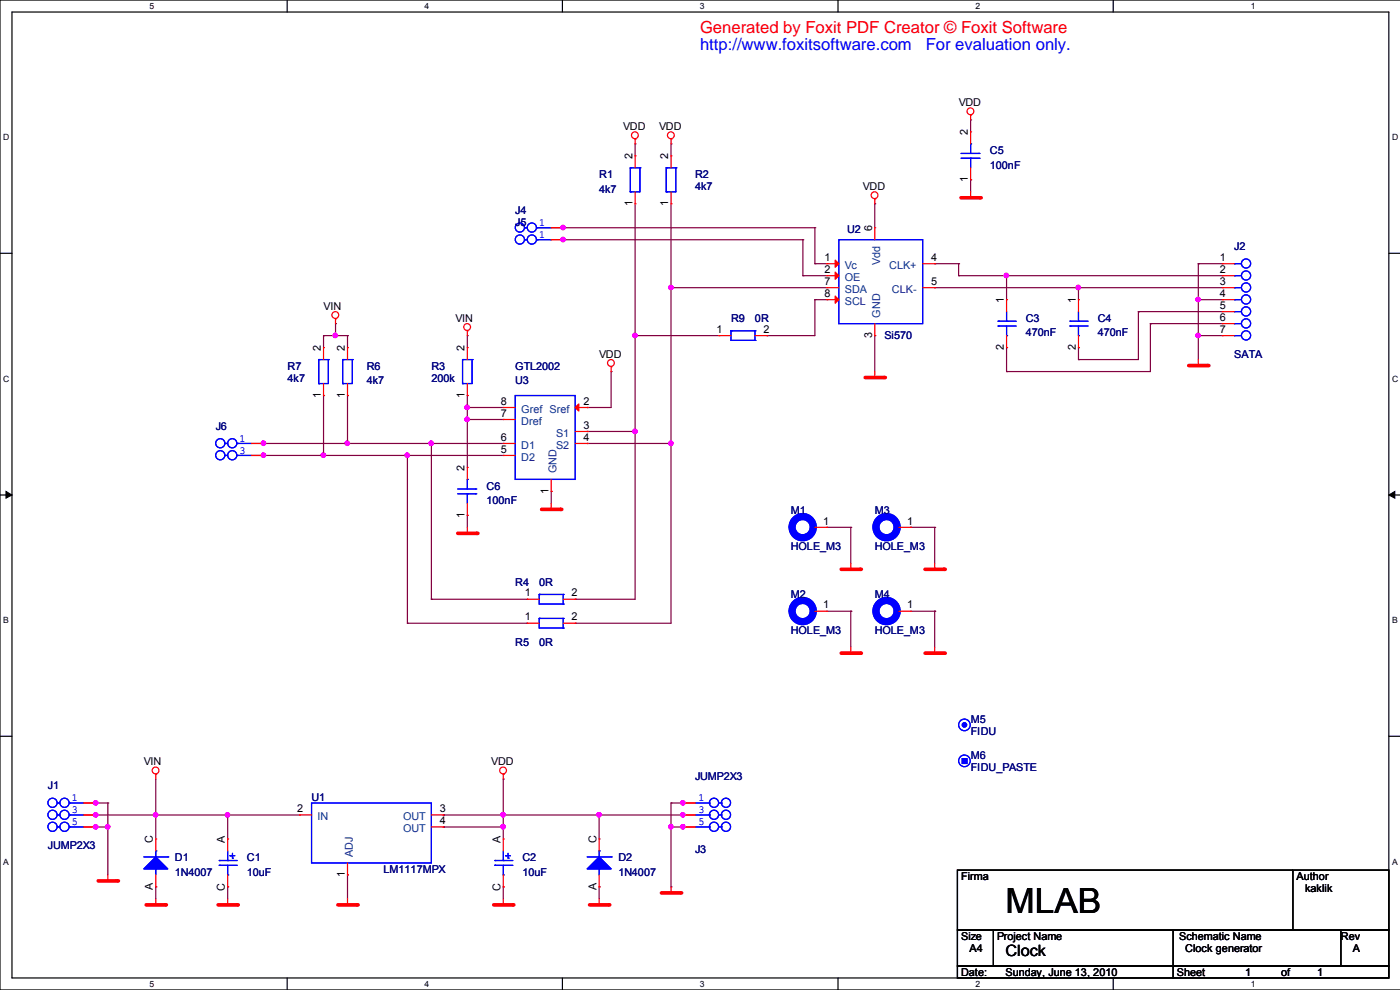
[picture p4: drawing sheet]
<svg xmlns="http://www.w3.org/2000/svg" width="297mm" height="210mm" viewBox="0 0 297 210" stroke-linecap="round" stroke-linejoin="round" font-family="sans-serif">
<path d="M2.5 2.6h292.1v204.8h-292.1zM297.1 0h-297.1v210h297.1" fill="none" stroke="#000" stroke-width=".25"/>
<g fill="#fff">
<path d="M31.7 .3h1v2h-1z"/>
<path d="M31.7 207.7h1v2h-1z"/>
</g>
<path d="M60.9 0v2.6M60.9 207.4v2.6" fill="none" stroke="#000" stroke-width=".25"/>
<g fill="#fff">
<path d="M90.1 .3h1v2h-1z"/>
<path d="M90.1 207.7h1v2h-1z"/>
</g>
<path d="M119.3 0v2.6M119.3 207.4v2.6" fill="none" stroke="#000" stroke-width=".25"/>
<g fill="#fff">
<path d="M148.5 .3h1v2h-1z"/>
<path d="M148.5 207.7h1v2h-1z"/>
</g>
<path d="M177.8 0v2.6M177.8 207.4v2.6" fill="none" stroke="#000" stroke-width=".25"/>
<g fill="#fff">
<path d="M206.9 .3h1v2h-1z"/>
<path d="M206.9 207.7h1v2h-1z"/>
</g>
<path d="M236.2 0v2.6M236.2 207.4v2.6" fill="none" stroke="#000" stroke-width=".25"/>
<g fill="#fff">
<path d="M265.3 .3h1v2h-1z"/>
<path d="M265.3 207.7h1v2h-1z"/>
<path d="M.7 28.1h1.2v2.1h-1.2z"/>
<path d="M295.3 28.1h1.3v2.1h-1.3z"/>
<path d="M.7 79.3h1.2v2.1h-1.2z"/>
<path d="M295.3 79.3h1.3v2.1h-1.3z"/>
</g>
<path d="M0 53.7h2.5M294.6 53.7h2.5" fill="none" stroke="#000" stroke-width=".25"/>
<g fill="#fff">
<path d="M.7 130.6h1.2v2h-1.2z"/>
<path d="M295.3 130.6h1.2v2h-1.2z"/>
</g>
<path d="M0 105h2.5M294.6 105h2.5" fill="none" stroke="#000" stroke-width=".25"/>
<path d="M1.3 104.2l1.2 .8-1.2 .7zM294.6 105l1.3-.8v1.5z" fill="#000" stroke="#000" stroke-width=".21"/>
<g fill="#fff">
<path d="M.7 181.8h1.1v2h-1.1z"/>
<path d="M295.3 181.8h1.1v2h-1.1z"/>
</g>
<path d="M0 156.2h2.5M294.6 156.2h2.5" fill="none" stroke="#000" stroke-width=".25"/>
<g fill="none" stroke="#800040" stroke-width=".25">
<path d="M134.7 30.5h.1M134.7 30.5v2.6M142.4 30.5h.1M142.4 30.5v2.6M205.9 25.4h.1M205.9 38.1h.1M205.9 25.4v2.6M205.9 38.1v2.6M119.5 48.3h.1M119.5 50.9h.1M119.5 48.3h53.4M119.5 50.9h50.8"/>
<path d="M134.7 43.2v83.9h-12.7M142.4 43.2v89h-20.4M170.3 50.9h.1M170.3 58.5h.1M170.3 58.5h5.1M170.3 50.9v7.6M172.9 48.3h.1M172.9 55.9h.1M172.9 55.9h2.5M172.9 48.3v7.6M185.6 43.2h.1M185.6 43.2v5.1"/>
<path d="M198.3 55.9h.1M198.3 55.9h5.1M203.4 58.5h.1M203.4 55.9h.1M203.4 58.5h55.9M203.4 55.9v2.6M213.5 58.5h.1M213.5 58.5v5.1M254.2 55.9h.1M254.2 55.9v20.4M254.2 55.9h5.1M68.6 71.2h.1"/>
<path d="M68.6 71.2h5.1M68.6 71.2v2.5M71.2 68.6h.1M71.2 71.2h.1M71.2 68.6v2.6M73.7 71.2h.1M73.7 71.2v2.5M99.1 71.2h.1M99.1 71.2v2.5M129.6 78.8h.1M129.6 78.8v7.6h-5M134.7 71.2h.1"/>
<path d="M134.7 71.2h17.8M142.4 61h.1M142.4 61h33M162.7 71.2h.1M172.9 63.6h.1M172.9 63.6v7.6h-10.2M172.9 63.6h2.5M175.4 63.6h.1M185.6 71.2h.1M185.6 71.2v7.6M198.3 61h.1M198.3 61h61"/>
<path d="M213.5 73.7h.1M213.5 78.8h.1M213.5 73.7v5.1M228.8 61h.1M228.8 73.7h.1M228.8 76.3h.1M228.8 61v2.6M228.8 73.7v2.6M241.5 66.1h.1M241.5 66.1h17.8M241.5 66.1v10.2h-12.7M244 68.6h.1"/>
<path d="M244 68.6v10.2h-30.5M244 68.6h15.3M254.2 71.2h.1M254.2 63.6h.1M254.2 71.2h5.1M254.2 63.6h5.1M55.9 94.1h.1M55.9 96.6h.1M55.9 94.1h50.9M55.9 96.6h50.9M68.6 96.6h.1M68.6 83.9h.1"/>
<path d="M68.6 83.9v12.7M73.7 94.1h.1M73.7 83.9h.1M73.7 83.9v10.2M86.4 96.6h.1M86.4 96.6v35.6M91.5 94.1h.1M91.5 94.1v33M99.1 86.4h.1M99.1 89h.1M99.1 83.9h.1M99.1 86.4h7.7"/>
<path d="M99.1 83.9v15.3M99.1 89h7.7M124.6 86.4h.1M124.6 91.5h.1M124.6 94.1h.1M124.6 94.1h17.8M124.6 91.5h10.1M134.7 91.5h.1M142.4 94.1h.1M99.1 109.3h.1M99.1 109.3v2.6M116.9 104.2h.1"/>
<path d="M116.9 104.2v2.6M175.4 111.9h.1M175.4 111.9h5.1M180.5 111.9h.1M180.5 111.9v7.6M193.2 111.9h.1M193.2 111.9h5.1M198.3 111.9h.1M198.3 111.9v7.6M86.4 132.2h.1M86.4 132.2h25.5M91.5 127.1h.1"/>
<path d="M91.5 127.1h20.4M122 127.1h.1M122 132.2h.1M175.4 129.7h5.1M180.5 129.7h.1M180.5 129.7v7.6M193.2 129.7h5.1M198.3 129.7h.1M198.3 129.7v7.6M20.3 170.3h.1M20.3 175.4h.1M20.3 172.9h.1"/>
<path d="M20.3 172.9h43.3M20.3 175.4h2.6M20.3 170.3h2.6M22.9 170.3h.1M22.9 175.4h.1M22.9 170.3v15.3M33 172.9h.1M33 165.2v12.8M48.3 172.9h.1M48.3 172.9v5.1M94.1 175.4h.1M94.1 172.9h.1"/>
<path d="M94.1 172.9h50.8M94.1 175.4h12.7M106.8 175.4h.1M106.8 172.9h.1M106.8 165.2h.1M106.8 165.2v12.8M127.1 172.9h.1M127.1 172.9v5.1M142.4 175.4h.1M142.4 170.3h.1M142.4 175.4h2.5M142.4 170.3h2.5"/>
<path d="M142.4 170.3v17.8M33 188.1h.1M33 188.1v2.6M48.3 188.1h.1M48.3 188.1v2.6M73.7 185.6h.1M73.7 185.6v5.1M106.8 188.1h.1M106.8 188.1v2.6M127.1 188.1h.1M127.1 188.1v2.6M142.4 188.1h.1"/>
</g>
<g fill="#f0f" stroke="#f0f" stroke-width=".25">
<circle cx="254.2" cy="71.1" r=".47"/>
<circle cx="48.3" cy="172.8" r=".47"/>
<circle cx="144.9" cy="172.8" r=".47"/>
<circle cx="127.1" cy="172.8" r=".47"/>
<circle cx="20.3" cy="170.3" r=".47"/>
<circle cx="22.8" cy="175.4" r=".47"/>
<circle cx="20.3" cy="175.4" r=".47"/>
<circle cx="106.7" cy="175.4" r=".47"/>
<circle cx="142.3" cy="175.4" r=".47"/>
<circle cx="144.9" cy="170.3" r=".47"/>
<circle cx="144.9" cy="175.4" r=".47"/>
<circle cx="228.7" cy="61" r=".47"/>
<circle cx="213.5" cy="58.4" r=".47"/>
<circle cx="119.4" cy="48.3" r=".47"/>
<circle cx="119.4" cy="50.8" r=".47"/>
<circle cx="106.7" cy="172.8" r=".47"/>
<circle cx="99.1" cy="86.4" r=".47"/>
<circle cx="99.1" cy="88.9" r=".47"/>
<circle cx="134.7" cy="91.5" r=".47"/>
<circle cx="91.5" cy="94" r=".47"/>
<circle cx="86.4" cy="96.6" r=".47"/>
<circle cx="142.3" cy="94" r=".47"/>
<circle cx="33" cy="172.8" r=".47"/>
<circle cx="68.6" cy="96.6" r=".47"/>
<circle cx="254.2" cy="63.5" r=".47"/>
<circle cx="20.3" cy="172.8" r=".47"/>
<circle cx="71.1" cy="71.1" r=".47"/>
<circle cx="73.7" cy="94" r=".47"/>
<circle cx="55.9" cy="94" r=".47"/>
<circle cx="55.9" cy="96.6" r=".47"/>
<circle cx="142.3" cy="61" r=".47"/>
<circle cx="134.7" cy="71.1" r=".47"/>
</g>
<path d="M33 191.9h.1M33 190.7v1.2" fill="none" stroke="#f00" stroke-width=".25"/>
<path d="M31 191.9h4.1" fill="none" stroke="#f00" stroke-width=".76"/>
<circle cx="35.1" cy="191.9" r=".38" fill="#f00"/>
<path d="M106.8 191.9h.1M106.8 190.7v1.2" fill="none" stroke="#f00" stroke-width=".25"/>
<path d="M104.7 191.9h4.1" fill="none" stroke="#f00" stroke-width=".76"/>
<circle cx="108.8" cy="191.9" r=".38" fill="#f00"/>
<path d="M73.7 191.9h.1M73.7 190.7v1.2" fill="none" stroke="#f00" stroke-width=".25"/>
<path d="M71.7 191.9h4.1" fill="none" stroke="#f00" stroke-width=".76"/>
<circle cx="75.8" cy="191.9" r=".38" fill="#f00"/>
<path d="M22.9 186.9h.1M22.9 185.6v1.3" fill="none" stroke="#f00" stroke-width=".25"/>
<path d="M20.8 186.9h4.1" fill="none" stroke="#f00" stroke-width=".76"/>
<circle cx="24.9" cy="186.9" r=".38" fill="#f00"/>
<path d="M48.3 191.9h.1M48.3 190.7v1.2" fill="none" stroke="#f00" stroke-width=".25"/>
<path d="M46.3 191.9h4" fill="none" stroke="#f00" stroke-width=".76"/>
<circle cx="50.3" cy="191.9" r=".38" fill="#f00"/>
<path d="M254.2 77.5h.1M254.2 76.3v1.2" fill="none" stroke="#f00" stroke-width=".25"/>
<path d="M252.2 77.5h4" fill="none" stroke="#f00" stroke-width=".76"/>
<circle cx="256.2" cy="77.5" r=".38" fill="#f00"/>
<path d="M142.4 189.4h.1M142.4 188.1v1.3" fill="none" stroke="#f00" stroke-width=".25"/>
<path d="M140.3 189.4h4.1" fill="none" stroke="#f00" stroke-width=".76"/>
<circle cx="144.4" cy="189.4" r=".38" fill="#f00"/>
<g fill="none" stroke="#f00" stroke-width=".25">
<path d="M185.6 42.2h.1M185.6 42.2v1M185.6 78.8v1.3M185.6 80.1h.1M106.8 164.2h.1M106.8 164.2v1"/>
<circle cx="185.5" cy="41.4" r=".72"/>
<circle cx="106.7" cy="163.4" r=".72"/>
</g>
<path d="M183.5 80.1h4.1" fill="none" stroke="#f00" stroke-width=".76"/>
<circle cx="187.6" cy="80.1" r=".38" fill="#f00"/>
<path d="M205.9 42h.1M205.9 40.7v1.3" fill="none" stroke="#f00" stroke-width=".25"/>
<path d="M203.9 42h4" fill="none" stroke="#f00" stroke-width=".76"/>
<circle cx="207.9" cy="42" r=".38" fill="#f00"/>
<g fill="none" stroke="#f00" stroke-width=".25">
<path d="M205.9 24.4h.1M205.9 24.4v1M127.1 191.9h.1M127.1 190.7v1.2"/>
<circle cx="205.9" cy="23.6" r=".72"/>
</g>
<path d="M125.1 191.9h4" fill="none" stroke="#f00" stroke-width=".76"/>
<circle cx="129.1" cy="191.9" r=".38" fill="#f00"/>
<g fill="none" stroke="#f00" stroke-width=".25">
<path d="M134.7 29.5h.1M134.7 29.5v1M142.4 29.5h.1M142.4 29.5v1M116.9 108.1h.1M116.9 106.8v1.3"/>
<circle cx="134.7" cy="28.7" r=".72"/>
<circle cx="142.3" cy="28.7" r=".72"/>
</g>
<path d="M114.9 108.1h4.1" fill="none" stroke="#f00" stroke-width=".76"/>
<circle cx="119" cy="108.1" r=".38" fill="#f00"/>
<g fill="none" stroke="#f00" stroke-width=".25">
<path d="M129.6 77.8h.1M129.6 77.8v1M99.1 113.1h.1M99.1 111.9v1.2"/>
<circle cx="129.6" cy="77" r=".72"/>
</g>
<path d="M97.1 113.1h4.1" fill="none" stroke="#f00" stroke-width=".76"/>
<circle cx="101.2" cy="113.1" r=".38" fill="#f00"/>
<g fill="none" stroke="#f00" stroke-width=".25">
<path d="M71.2 67.6h.1M71.2 67.6v1M99.1 70.2h.1M99.1 70.2v1M180.5 119.5v1.3M180.5 120.8h.1M33 164.2h.1M33 164.2v1"/>
<circle cx="71.1" cy="66.8" r=".72"/>
<circle cx="99.1" cy="69.4" r=".72"/>
<circle cx="33" cy="163.4" r=".72"/>
</g>
<path d="M178.5 120.8h4" fill="none" stroke="#f00" stroke-width=".76"/>
<circle cx="182.5" cy="120.8" r=".38" fill="#f00"/>
<path d="M180.5 138.6h.1M180.5 137.3v1.3" fill="none" stroke="#f00" stroke-width=".25"/>
<path d="M178.5 138.6h4" fill="none" stroke="#f00" stroke-width=".76"/>
<circle cx="182.5" cy="138.6" r=".38" fill="#f00"/>
<path d="M198.3 138.6h.1M198.3 137.3v1.3" fill="none" stroke="#f00" stroke-width=".25"/>
<path d="M196.3 138.6h4" fill="none" stroke="#f00" stroke-width=".76"/>
<circle cx="200.3" cy="138.6" r=".38" fill="#f00"/>
<path d="M198.3 119.5v1.3M198.3 120.8h.1" fill="none" stroke="#f00" stroke-width=".25"/>
<path d="M196.3 120.8h4" fill="none" stroke="#f00" stroke-width=".76"/>
<circle cx="200.3" cy="120.8" r=".38" fill="#f00"/>
<path d="M203.1 184.6h91.5v12.7h-91.5zM203.1 197.3h91.5v7.6h-91.5zM210.7 197.3v7.6M248.9 197.3v10.1M274.3 197.3h.1M274.3 184.6v12.7M284.5 197.3v7.6M203.1 204.9h91.5v2.5h-91.5zM210.7 204.9h.1M248.9 204.9h.1M248.9 207.4h.1M284.5 204.9h.1" fill="none" stroke="#000" stroke-width=".25"/>
<g fill="none" stroke="#00f" stroke-width="1.5">
<circle cx="170.3" cy="111.8" r="2.25"/>
<circle cx="188.1" cy="111.8" r="2.25"/>
<circle cx="170.3" cy="129.6" r="2.25"/>
<circle cx="188.1" cy="129.6" r="2.25"/>
</g>
<g fill="none" stroke="#00f" stroke-width=".25">
<path d="M133.7 35.6h.1M133.7 35.6h2M133.7 35.6v5.1M135.7 35.6h.1M135.7 35.6v5.1h-2M141.3 35.6h.1M141.3 35.6v5.1M141.3 35.6h2.1M143.4 35.6h.1M143.4 35.6v5.1h-2.1M203.9 33.6h3.8M203.9 32.5h3.8"/>
<path d="M205.9 33.6h.1M205.9 30.5h.1M205.9 30.5v2M205.9 33.6v2M207.7 33.6h.1M207.7 32.5h.1M111.3 48.3h.1M111.3 50.9h.1M111.3 48.3h.6M111.3 50.9h.6M113.9 48.3h.1M113.9 50.9h.1"/>
<path d="M113.9 48.3h3M113.9 50.9h3M133.7 40.7h.1M141.3 40.7h.1M177.9 50.9h17.8v17.7h-17.8zM261.8 55.9h.1M261.8 58.5h.1M261.8 55.9h1.6M261.8 58.5h1.6M67.6 76.3h.1M67.6 76.3h2.1M67.6 76.3v5.1"/>
<path d="M69.7 76.3h.1M69.7 76.3v5.1h-2.1M72.7 76.3h.1M72.7 76.3h2M72.7 76.3v5.1M74.7 76.3h.1M74.7 76.3v5.1h-2M98.1 76.3h.1M98.1 76.3v5.1M98.1 76.3h2.1M100.2 76.3h.1M100.2 76.3v5.1h-2.1"/>
<path d="M155.1 70.2h.1M155.1 70.2v2h5.1M155.1 70.2h5.1M160.2 72.2h.1M160.2 70.2h.1M160.2 70.2v2M211.8 68.1h.1M211.8 69.2h.1M211.8 68.1h3.8M211.8 69.2h3.8M213.5 68.1h.1M213.5 71.2h.1"/>
<path d="M213.5 66.1v2M213.5 69.2v2M227 68.1h.1M227 69.2h.1M227 68.1h3.8M227 69.2h3.8M228.8 68.1h.1M228.8 71.2h.1M228.8 66.1v2M228.8 69.2v2M261.8 61h.1M261.8 63.6h.1"/>
<path d="M261.8 66.1h.1M261.8 68.6h.1M261.8 71.2h.1M261.8 61h1.6M261.8 63.6h1.6M261.8 66.1h1.6M261.8 68.6h1.6M261.8 71.2h1.6M47.8 94.1h.1M47.8 96.6h.1M47.8 94.1h.5M47.8 96.6h.5"/>
<path d="M50.3 94.1h.1M50.3 96.6h.1M50.3 94.1h3.1M50.3 96.6h3.1M67.6 81.4h.1M72.7 81.4h.1M98.1 81.4h.1M109.3 83.9h12.7v17.8h-12.7zM97.1 104.7h3.8M97.1 103.7h3.8M99.1 104.7h.1M99.1 101.7h.1"/>
<path d="M99.1 101.7v2M99.1 104.7v2.1M100.9 104.7h.1M100.9 103.7h.1M172.6 111.9h.1M172.6 111.9h.3M190.4 111.9h.1M190.4 111.9h.3M114.4 131.2h.1M114.4 126.1h.1M114.4 126.1v2h5.1M114.4 131.2v2h5.1"/>
<path d="M114.4 131.2h5.1M114.4 126.1h5.1M119.5 133.2h.1M119.5 131.2h.1M119.5 128.1h.1M119.5 126.1h.1M119.5 126.1v2M119.5 131.2v2M172.6 129.7h.1M172.6 129.7h.3M190.4 129.7h.1M190.4 129.7h.3"/>
<path d="M12.2 170.3h.1M12.2 172.9h.1M12.2 175.4h.1M12.2 170.3h.5M12.2 172.9h.5M12.2 175.4h.5M14.7 170.3h.1M14.7 172.9h.1M14.7 175.4h.1M14.7 170.3h3.1M14.7 172.9h3.1M14.7 175.4h3.1"/>
<path d="M66.1 170.3h25.4v12.7h-25.4zM147.4 170.3h3.1M147.4 172.9h3.1M147.4 175.4h3.1M150.5 170.3h.1M150.5 172.9h.1M150.5 175.4h.1M152.5 170.3h.5M152.5 172.9h.5M152.5 175.4h.5M153 170.3h.1M153 172.9h.1"/>
<path d="M153 175.4h.1M30.5 181.8h5.1M33 180.5h.1M33 184.3h.1M33 180.5v1.3M33 184.3v1.3M35.6 181.8h.1M46.5 182.5h.1M46.5 183.6h.1M46.5 182.5h3.8M46.5 183.6h3.8M48.3 182.5h.1"/>
<path d="M48.3 185.6h.1M48.3 180.5v2M48.3 183.6v2M48.8 181.5h.1M48.8 181.5h1M49.3 182h.1M49.3 181v1M105 182.5h.1M105 183.6h.1M105 182.5h3.8M105 183.6h3.8M106.8 182.5h.1"/>
<path d="M106.8 185.6h.1M106.8 180.5v2M106.8 183.6v2M107.3 181.5h.1M107.3 181.5h1M107.8 182h.1M107.8 181v1M124.6 181.8h5M127.1 180.5h.1M127.1 184.3h.1M127.1 180.5v1.3M127.1 184.3v1.3"/>
<path d="M129.6 181.8h.1"/>
<circle cx="110.3" cy="48.3" r=".97"/>
<circle cx="110.3" cy="50.8" r=".97"/>
<circle cx="112.8" cy="50.8" r=".97"/>
<circle cx="112.8" cy="48.3" r=".97"/>
<circle cx="264.3" cy="55.9" r=".97"/>
<circle cx="264.3" cy="58.4" r=".97"/>
<circle cx="264.3" cy="61" r=".97"/>
<circle cx="264.3" cy="63.5" r=".97"/>
<circle cx="264.3" cy="66.1" r=".97"/>
<circle cx="264.3" cy="71.1" r=".97"/>
<circle cx="264.3" cy="68.6" r=".97"/>
<circle cx="46.7" cy="96.6" r=".97"/>
<circle cx="46.7" cy="94" r=".97"/>
<circle cx="49.3" cy="96.6" r=".97"/>
<circle cx="49.3" cy="94" r=".97"/>
<circle cx="204.6" cy="153.8" r="1.23"/>
<circle cx="11.1" cy="175.4" r=".97"/>
<circle cx="11.1" cy="172.8" r=".97"/>
<circle cx="11.1" cy="170.3" r=".97"/>
<circle cx="13.7" cy="175.4" r=".97"/>
<circle cx="13.7" cy="172.8" r=".97"/>
<circle cx="13.7" cy="170.3" r=".97"/>
<circle cx="151.5" cy="175.4" r=".97"/>
<circle cx="151.5" cy="172.8" r=".97"/>
<circle cx="151.5" cy="170.3" r=".97"/>
<circle cx="154" cy="175.4" r=".97"/>
<circle cx="154" cy="172.8" r=".97"/>
<circle cx="154" cy="170.3" r=".97"/>
<circle cx="204.6" cy="161.4" r="1.23"/>
</g>
<g fill="none" stroke="#f00" stroke-width=".25">
<path d="M134.7 33.1h.1M134.7 33.1v2.5M142.4 33.1h.1M142.4 33.1v2.5M205.9 38.1h.1M205.9 28h.1M205.9 28v2.5M205.9 35.6v2.5M116.9 48.3h2.6M116.9 50.9h2.6M119.5 48.3h.1M119.5 50.9h.1"/>
<path d="M134.7 43.2h.1M134.7 40.7v2.5M142.4 43.2h.1M142.4 40.7v2.5M175.4 55.9h.1M175.4 58.5h.1M175.4 55.9h2.5M175.4 58.5h2.5M185.6 48.3h.1M185.6 48.3v2.6M195.7 55.9h2.6M198.3 55.9h.1"/>
<path d="M259.3 55.9h.1M259.3 58.5h.1M259.3 55.9h2.5M259.3 58.5h2.5M68.6 73.7h.1M68.6 73.7v2.6M73.7 73.7h.1M73.7 73.7v2.6M99.1 73.7h.1M99.1 73.7v2.6M152.5 71.2h.1M152.5 71.2h2.6"/>
<path d="M160.2 71.2h2.5M162.7 71.2h.1M175.4 61h.1M175.4 63.6h.1M175.4 61h2.5M175.4 63.6h2.5M185.6 71.2h.1M185.6 68.6v2.6M195.7 61h2.6M198.3 61h.1M213.5 63.6h.1M213.5 73.7h.1"/>
<path d="M213.5 63.6v2.5M213.5 71.2v2.5M228.8 63.6h.1M228.8 73.7h.1M228.8 63.6v2.5M228.8 71.2v2.5M259.3 61h.1M259.3 63.6h.1M259.3 66.1h.1M259.3 68.6h.1M259.3 71.2h.1M259.3 61h2.5"/>
<path d="M259.3 63.6h2.5M259.3 66.1h2.5M259.3 68.6h2.5M259.3 71.2h2.5M53.4 94.1h2.5M53.4 96.6h2.5M55.9 94.1h.1M55.9 96.6h.1M68.6 83.9h.1M68.6 81.4v2.5M73.7 83.9h.1M73.7 81.4v2.5"/>
<path d="M99.1 83.9h.1M99.1 99.2h.1M99.1 81.4v2.5M99.1 99.2v2.5M106.8 96.6h.1M106.8 94.1h.1M106.8 89h.1M106.8 86.4h.1M106.8 94.1h2.5M106.8 96.6h2.5M106.8 86.4h2.5M106.8 89h2.5"/>
<path d="M122 94.1h2.6M122 86.4h2.6M122 91.5h2.6M124.6 86.4h.1M124.6 91.5h.1M124.6 94.1h.1M99.1 109.3h.1M99.1 106.8v2.5M116.9 104.2h.1M116.9 101.7v2.5M172.9 111.9h2.5M175.4 111.9h.1"/>
<path d="M190.7 111.9h2.5M193.2 111.9h.1M111.9 132.2h.1M111.9 127.1h.1M111.9 132.2h2.5M111.9 127.1h2.5M119.5 132.2h2.5M119.5 127.1h2.5M122 132.2h.1M122 127.1h.1M172.9 129.7h2.5M175.4 129.7h.1"/>
<path d="M190.7 129.7h2.5M193.2 129.7h.1M17.8 170.3h2.5M17.8 172.9h2.5M17.8 175.4h2.5M20.3 170.3h.1M20.3 172.9h.1M20.3 175.4h.1M33 178h.1M33 178v2.5M48.3 178h.1M48.3 178v2.5"/>
<path d="M63.6 172.9h.1M63.6 172.9h2.5M91.5 172.9h2.6M91.5 175.4h2.6M94.1 172.9h.1M94.1 175.4h.1M106.8 178h.1M106.8 178v2.5M127.1 178h.1M127.1 178v2.5M144.9 170.3h.1M144.9 172.9h.1"/>
<path d="M144.9 175.4h.1M144.9 170.3h2.5M144.9 172.9h2.5M144.9 175.4h2.5M33 188.1h.1M33 185.6v2.5M48.3 188.1h.1M48.3 185.6v2.5M73.7 185.6h.1M73.7 183v2.6M106.8 188.1h.1M106.8 185.6v2.5"/>
<path d="M127.1 188.1h.1M127.1 185.6v2.5"/>
</g>
<g fill="#f00" stroke="#f00" stroke-width=".25">
<path d="M177.2 55.2l.7 .7-.7 .8z"/>
<path d="M177.2 57.7l.7 .8-.7 .7z"/>
<path d="M177.2 62.8l.7 .8-.7 .7z"/>
<path d="M122 86.4l.8-.7v1.5z"/>
</g>
<g fill="#00f" stroke="#00f" stroke-width=".25">
<path d="M30.5 184.3l2.5-2.5 2.6 2.5z"/>
<path d="M124.6 184.3l2.5-2.5 2.5 2.5z"/>
<path d="M204.1 160.9h1v1h-1z" fill-rule="evenodd"/>
<path d="M204.1 160.9h1v1h-1z" fill-rule="evenodd"/>
<circle cx="204.6" cy="153.8" r=".47"/>
</g>
<g fill="#f0f" stroke="#f0f" stroke-width=".25">
<circle cx="254.2" cy="71.1" r=".47"/>
<circle cx="48.3" cy="172.8" r=".47"/>
<circle cx="144.9" cy="172.8" r=".47"/>
<circle cx="127.1" cy="172.8" r=".47"/>
<circle cx="20.3" cy="170.3" r=".47"/>
<circle cx="22.8" cy="175.4" r=".47"/>
<circle cx="20.3" cy="175.4" r=".47"/>
<circle cx="106.7" cy="175.4" r=".47"/>
<circle cx="142.3" cy="175.4" r=".47"/>
<circle cx="144.9" cy="170.3" r=".47"/>
<circle cx="144.9" cy="175.4" r=".47"/>
<circle cx="228.7" cy="61" r=".47"/>
<circle cx="213.5" cy="58.4" r=".47"/>
<circle cx="119.4" cy="48.3" r=".47"/>
<circle cx="119.4" cy="50.8" r=".47"/>
<circle cx="106.7" cy="172.8" r=".47"/>
<circle cx="99.1" cy="86.4" r=".47"/>
<circle cx="99.1" cy="88.9" r=".47"/>
<circle cx="134.7" cy="91.5" r=".47"/>
<circle cx="91.5" cy="94" r=".47"/>
<circle cx="86.4" cy="96.6" r=".47"/>
<circle cx="142.3" cy="94" r=".47"/>
<circle cx="33" cy="172.8" r=".47"/>
<circle cx="68.6" cy="96.6" r=".47"/>
<circle cx="254.2" cy="63.5" r=".47"/>
<circle cx="20.3" cy="172.8" r=".47"/>
<circle cx="71.1" cy="71.1" r=".47"/>
<circle cx="73.7" cy="94" r=".47"/>
<circle cx="55.9" cy="94" r=".47"/>
<circle cx="55.9" cy="96.6" r=".47"/>
<circle cx="142.3" cy="61" r=".47"/>
<circle cx="134.7" cy="71.1" r=".47"/>
</g>
<text font-size="7.4" x="213.3" y="193.7">MLAB</text>
<text font-size="3.5" fill="#f00" x="148.5" y="7">Generated by Foxit PDF Creator © Foxit Software</text>
<g font-size="3.5" fill="#00f">
<text x="148.5" y="10.5">http://www.foxitsoftware.com</text>
<text x="196.4" y="10.5">For evaluation only.</text>
</g>
<text font-size="3.3" x="213.3" y="202.8">Clock</text>
<g font-size="2.3">
<text x="203.4" y="22.5">VDD</text>
<text x="132.2" y="27.6">VDD</text>
<text x="139.8" y="27.6">VDD</text>
<text x="205.3" y="28.7" transform="rotate(-90 205.3 28.7)">2</text>
<text x="134.1" y="33.8" transform="rotate(-90 134.1 33.8)">2</text>
<text x="141.8" y="33.8" transform="rotate(-90 141.8 33.8)">2</text>
<text x="183" y="40.3">VDD</text>
<text x="205.3" y="38.6" transform="rotate(-90 205.3 38.6)">1</text>
<text x="134.1" y="43.7" transform="rotate(-90 134.1 43.7)">1</text>
<text x="141.8" y="43.7" transform="rotate(-90 141.8 43.7)">1</text>
<text x="185" y="49.1" transform="rotate(-90 185 49.1)">6</text>
<text x="174.9" y="55.3">1</text>
<text x="174.9" y="57.9">2</text>
<text x="197.5" y="55.3">4</text>
<text x="258.8" y="55.3">1</text>
<text x="258.8" y="57.9">2</text>
<text x="68.6" y="65.8">VIN</text>
<text x="174.9" y="60.4">7</text>
<text x="174.9" y="63">8</text>
<text x="197.5" y="60.4">5</text>
<text x="213" y="64.3" transform="rotate(-90 213 64.3)">1</text>
<text x="228.2" y="64.3" transform="rotate(-90 228.2 64.3)">1</text>
<text x="258.8" y="60.4">3</text>
<text x="258.8" y="63">4</text>
<text x="258.8" y="65.5">5</text>
<text x="96.6" y="68.3">VIN</text>
<text x="152" y="70.6">1</text>
<text x="161.9" y="70.6">2</text>
<text x="185" y="71.7" transform="rotate(-90 185 71.7)">3</text>
<text x="258.8" y="68.1">6</text>
<text x="258.8" y="70.6">7</text>
<text x="68" y="74.5" transform="rotate(-90 68 74.5)">2</text>
<text x="73.1" y="74.5" transform="rotate(-90 73.1 74.5)">2</text>
<text x="98.6" y="74.5" transform="rotate(-90 98.6 74.5)">2</text>
<text x="127.1" y="75.9">VDD</text>
<text x="213" y="74.2" transform="rotate(-90 213 74.2)">2</text>
<text x="228.2" y="74.2" transform="rotate(-90 228.2 74.2)">2</text>
<text x="68" y="84.4" transform="rotate(-90 68 84.4)">1</text>
<text x="73.1" y="84.4" transform="rotate(-90 73.1 84.4)">1</text>
<text x="98.6" y="84.4" transform="rotate(-90 98.6 84.4)">1</text>
<text x="106.3" y="88.4">7</text>
<text x="106.3" y="85.8">8</text>
<text x="123.8" y="85.8">2</text>
<text x="106.3" y="93.5">6</text>
<text x="123.8" y="90.9">3</text>
<text x="123.8" y="93.5">4</text>
<text x="98.6" y="99.9" transform="rotate(-90 98.6 99.9)">2</text>
<text x="106.3" y="96">5</text>
<text x="116.3" y="104.7" transform="rotate(-90 116.3 104.7)">1</text>
<text x="98.6" y="109.8" transform="rotate(-90 98.6 109.8)">1</text>
<text x="174.7" y="111.3">1</text>
<text x="192.4" y="111.3">1</text>
<text x="111.4" y="131.6">1</text>
<text x="111.4" y="126.5">1</text>
<text x="121.3" y="131.6">2</text>
<text x="121.3" y="126.5">2</text>
<text x="174.7" y="129.1">1</text>
<text x="192.4" y="129.1">1</text>
<text x="30.5" y="162.4">VIN</text>
<text x="104.2" y="162.4">VDD</text>
<text x="63" y="172.3">2</text>
<text x="93.3" y="172.3">3</text>
<text x="32.5" y="178.7" transform="rotate(-90 32.5 178.7)">C</text>
<text x="47.7" y="178.7" transform="rotate(-90 47.7 178.7)">A</text>
<text x="93.3" y="174.8">4</text>
<text x="106.2" y="178.7" transform="rotate(-90 106.2 178.7)">A</text>
<text x="126.5" y="178.7" transform="rotate(-90 126.5 178.7)">C</text>
<text x="32.5" y="188.9" transform="rotate(-90 32.5 188.9)">A</text>
<text x="47.7" y="189.1" transform="rotate(-90 47.7 189.1)">C</text>
<text x="73.1" y="186.1" transform="rotate(-90 73.1 186.1)">1</text>
<text x="106.2" y="189.1" transform="rotate(-90 106.2 189.1)">C</text>
<text x="126.5" y="188.9" transform="rotate(-90 126.5 188.9)">A</text>
<text x="203.9" y="186.8">Firma</text>
<text x="275.1" y="186.8">Author</text>
<text x="276.9" y="189.3">kaklik</text>
<text x="203.9" y="199.5">Size</text>
<text x="205.7" y="202">A4</text>
<text x="211.5" y="199.5">Project Name</text>
<text x="250.2" y="199.5">Schematic Name</text>
<text x="251.4" y="202">Clock generator</text>
<text x="284.5" y="199.5">Rev</text>
<text x="287" y="202">A</text>
<text x="203.9" y="207.1">Date:</text>
<text x="213.3" y="207.1">Sunday, June 13, 2010</text>
<text x="249.7" y="207.1">Sheet</text>
<text x="264.1" y="207.1">1</text>
<text x="271.8" y="207.1">of</text>
<text x="279.4" y="207.1">1</text>
</g>
<g font-size="2.3" fill="#000080">
<text x="210" y="32.7">C5</text>
<text x="210" y="35.8">100nF</text>
<text x="127.1" y="37.8">R1</text>
<text x="127.1" y="40.9">4k7</text>
<text x="147.5" y="37.8">R2</text>
<text x="147.5" y="40.3">4k7</text>
<text x="109.3" y="45.4">J4</text>
<text x="109.3" y="48">J5</text>
<text x="179.7" y="49.5">U2</text>
<text x="261.9" y="53.1">J2</text>
<text x="155.1" y="68.3">R9</text>
<text x="160.2" y="68.3">0R</text>
<text x="187.6" y="71.9">Si570</text>
<text x="217.6" y="68.3">C3</text>
<text x="217.6" y="71.4">470nF</text>
<text x="232.9" y="68.3">C4</text>
<text x="232.9" y="71.4">470nF</text>
<text x="261.9" y="75.9">SATA</text>
<text x="61" y="78.5">R7</text>
<text x="61" y="81">4k7</text>
<text x="77.8" y="78.5">R6</text>
<text x="77.8" y="81.5">4k7</text>
<text x="91.5" y="78.5">R3</text>
<text x="91.5" y="81">200k</text>
<text x="109.3" y="81.5">U3</text>
<text x="109.3" y="78.5">GTL2002</text>
<text x="45.8" y="91.2">J6</text>
<text x="103.2" y="103.9">C6</text>
<text x="103.2" y="106.9">100nF</text>
<text x="167.8" y="109">M1</text>
<text x="185.6" y="109">M3</text>
<text x="167.8" y="116.6">HOLE_M3</text>
<text x="185.6" y="116.6">HOLE_M3</text>
<text x="109.3" y="124.2">R4</text>
<text x="114.4" y="124.2">0R</text>
<text x="167.8" y="126.8">M2</text>
<text x="185.6" y="126.8">M4</text>
<text x="109.3" y="136.9">R5</text>
<text x="114.4" y="136.9">0R</text>
<text x="167.8" y="134.4">HOLE_M3</text>
<text x="185.6" y="134.4">HOLE_M3</text>
<text x="205.9" y="153.5">M5</text>
<text x="205.9" y="156">FIDU</text>
<text x="205.9" y="161.1">M6</text>
<text x="10.2" y="167.5">J1</text>
<text x="147.5" y="165.4">JUMP2X3</text>
<text x="205.9" y="163.6">FIDU_PASTE</text>
<text x="66.1" y="170">U1</text>
<text x="10.2" y="180.2">JUMP2X3</text>
<text x="37.1" y="182.7">D1</text>
<text x="37.1" y="185.8">1N4007</text>
<text x="52.4" y="182.7">C1</text>
<text x="52.4" y="185.8">10uF</text>
<text x="81.4" y="185.2">LM1117MPX</text>
<text x="110.8" y="182.7">C2</text>
<text x="110.8" y="185.8">10uF</text>
<text x="131.2" y="182.7">D2</text>
<text x="131.2" y="185.8">1N4007</text>
<text x="147.5" y="180.9">J3</text>
</g>
<g font-size="2.3" fill="#00f">
<text x="114.4" y="48">1</text>
<text x="114.4" y="50.5">1</text>
<text x="50.8" y="93.7">1</text>
<text x="50.8" y="96.3">3</text>
<text x="15.2" y="170">1</text>
<text x="15.2" y="172.5">3</text>
<text x="148.2" y="170">1</text>
<text x="148.2" y="172.5">3</text>
<text x="15.2" y="175.1">5</text>
<text x="148.2" y="175.1">5</text>
</g>
<g font-size="2.3" fill="#004080">
<text x="179.2" y="57">Vc</text>
<text x="179.2" y="59.6">OE</text>
<text x="186.7" y="56.2" transform="rotate(-90 186.7 56.2)">Vdd</text>
<text x="188.6" y="57">CLK+</text>
<text x="179.2" y="62.1">SDA</text>
<text x="179.2" y="64.7">SCL</text>
<text x="189.2" y="62.1">CLK-</text>
<text x="186.7" y="67.4" transform="rotate(-90 186.7 67.4)">GND</text>
<text x="110.6" y="87.5">Gref Sref</text>
<text x="110.6" y="95.2">D1</text>
<text x="110.6" y="90.1">Dref</text>
<text x="118" y="92.6">S1</text>
<text x="118" y="95.2">S2</text>
<text x="110.6" y="97.7">D2</text>
<text x="118" y="100.4" transform="rotate(-90 118 100.4)">GND</text>
<text x="67.4" y="174">IN</text>
<text x="85.5" y="174">OUT</text>
<text x="85.5" y="176.5">OUT</text>
<text x="74.8" y="181.8" transform="rotate(-90 74.8 181.8)">ADJ</text>
</g>
<g font-size="1.8">
<text x="31.7" y="1.9">5</text>
<text x="90.1" y="1.9">4</text>
<text x="148.5" y="1.9">3</text>
<text x="206.9" y="1.9">2</text>
<text x="265.3" y="1.9">1</text>
<text x=".7" y="29.7">D</text>
<text x="295.3" y="29.7">D</text>
<text x=".7" y="80.9">C</text>
<text x="295.3" y="80.9">C</text>
<text x=".7" y="132.2">B</text>
<text x="295.3" y="132.2">B</text>
<text x=".7" y="183.4">A</text>
<text x="295.3" y="183.4">A</text>
<text x="31.7" y="209.3">5</text>
<text x="90.1" y="209.3">4</text>
<text x="148.5" y="209.3">3</text>
<text x="206.9" y="209.3">2</text>
<text x="265.3" y="209.3">1</text>
</g>
</svg>
